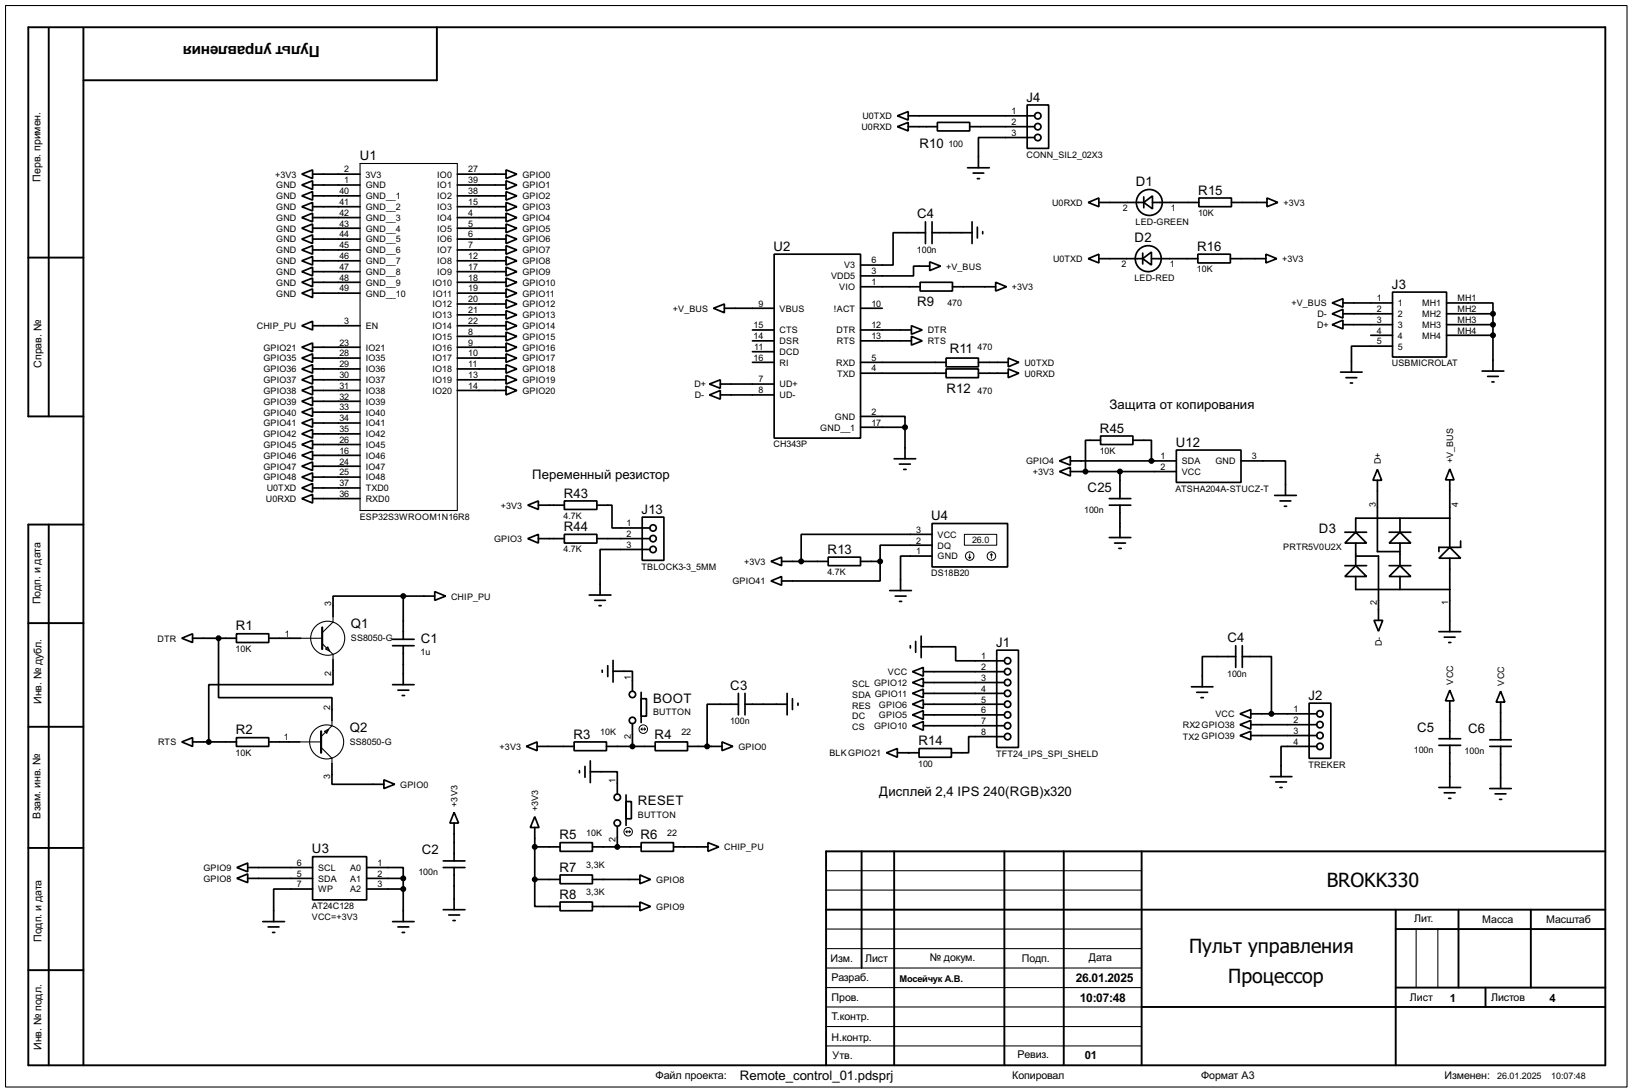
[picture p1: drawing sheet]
<svg xmlns="http://www.w3.org/2000/svg" width="383mm" height="256mm" viewBox="0 0 383 256" stroke-linecap="round" stroke-linejoin="round" font-family="sans-serif">
<g fill="none" stroke="#000" stroke-width=".25">
<path d="M1.3 1.3h381v254h-381zM84.6 38.4h22.9v81.5h-22.9zM70.7 149.9h5M75.7 151.2l2.6 2.5v1.3M77 151.9l.5 1.1-1-.5zM78.3 144.8v1.3l-2.6 2.5M70.4 174.3h5.1M75.5 175.6l2.5 2.5v1.3M76.3 171.8l1-.5-.5 1zM78 169.2v1.3l-2.5 2.5M194.1 218.2h74.2M194.1 209.1h74.2"/>
<path d="M194.1 204.5h74.2M332.8 218.2v13.8M337.9 218.2v13.8M194.1 222.8h74.2M194.1 232h74.2M194.1 236.5h74.2M194.1 227.4h74.2M194.1 241.1h74.2M194.1 245.7h74.2"/>
<circle cx="77" cy="149.9" r="4"/>
<circle cx="76.7" cy="174.3" r="4"/>
</g>
<g fill="none" stroke="#000" stroke-width=".45">
<path d="M11.5 6.7v91.1M19.6 6.7v243.5M102.7 6.4v12.5h-83.1M6.7 60.5h12.9M19.6 97.8h-12.9v-91.4h370.5v243.8h-370.5v-127h12.9M11.5 123.2v127M6.7 146.4h12.9M6.7 170.7h12.9M6.7 199.2h12.9M202.5 200v27.4M210.1 200v50.2M236 200v50.2"/>
<path d="M250 200v50.2M268.3 200v50.2M377.2 200h-183.1v50.2M194.1 213.7h183.1M328 213.7v36.5M328 218.2h49.2M342.7 213.7v18.3M359.7 213.7v18.3M6.7 227.9h12.9M268.3 236.5h108.9M328 232h49.2M349.1 232v4.5"/>
</g>
<g fill="none" stroke="#000" stroke-width=".4">
<path d="M118.9 39.9l2.6 1-2.6 1.1zM210.9 29.8l2.5-1v2zM210.9 27.2l2.5-1v2zM213.4 29.8h6.9M213.4 27.2h29.7M220.3 28.8h7.6v2h-7.6zM227.4 39.4h5.1M227.9 29.8h15.2M241.4 24.7h5v10.2h-5zM243.1 32.3h-13.2v7.1M70.9 43.5l2.6-1v2zM70.9 46l2.6-1v2z"/>
<path d="M70.9 48.6l2.6-1v2zM70.9 51.1l2.6-1v2zM70.9 53.6l2.6-1v2.1zM70.9 56.2l2.6-1v2zM70.9 58.7l2.6-1v2zM70.9 40.9l2.6-1v2.1zM73.5 40.9h11.1M73.5 43.5h11.1M73.5 46h11.1M73.5 48.6h11.1M73.5 51.1h11.1M73.5 53.6h11.1"/>
<path d="M73.5 56.2h11.1M73.5 58.7h11.1M107.5 40.9h11.4M107.5 43.5h11.4M107.5 46h11.4M107.5 48.6h11.4M107.5 51.1h11.4M107.5 53.6h11.4M107.5 56.2h11.4M107.5 58.7h11.4M118.9 42.5l2.6 1-2.6 1zM118.9 45l2.6 1-2.6 1z"/>
<path d="M118.9 47.6l2.6 1-2.6 1zM118.9 50.1l2.6 1-2.6 1zM118.9 52.6l2.6 1-2.6 1.1zM118.9 55.2l2.6 1-2.6 1zM118.9 57.7l2.6 1-2.6 1zM181.9 59.7h20.3v43.2h-20.3zM217.5 54.7h-7.6v7.6h-7.7M217.5 52.1v5.1M219 54.7h9.4M219 52.1v5.1M228.4 52.1v5.1M228.7 40.7h2.5"/>
<path d="M229.7 42h.5M229.7 53.4v2.5M230.9 54.4v.5M255.7 47.6l2.5-1.1v2.1zM258.2 47.6h10.6M268.5 59.5v2.5M268.8 47.6l2-1.6v3.1zM268.8 46.3v2.5M270.8 47.6h10.9M281.5 59.7h7.6v2.1h-7.6zM281.7 46.5h7.7v2.1h-7.7zM289.4 47.6h8.3"/>
<path d="M297.5 59.7l2.5 1.1-2.5 1zM297.7 46.5l2.6 1.1-2.6 1zM70.9 61.3l2.6-1v2zM70.9 63.8l2.6-1v2zM70.9 66.3l2.6-1v2.1zM70.9 68.9l2.6-1v2zM70.9 76.5l2.6-1v2zM73.5 61.3h11.1M73.5 63.8h11.1M73.5 66.3h11.1M73.5 68.9h11.1M73.5 76.5h11.1"/>
<path d="M107.5 61.3h11.4M107.5 63.8h11.4M107.5 66.3h11.4M107.5 68.9h11.4M107.5 71.4h11.4M107.5 74h11.4M107.5 76.5h11.4M107.5 79h11.4M118.9 60.3l2.6 1-2.6 1zM118.9 62.8l2.6 1-2.6 1zM118.9 65.3l2.6 1-2.6 1.1zM118.9 67.9l2.6 1-2.6 1z"/>
<path d="M118.9 70.4l2.6 1-2.6 1zM118.9 73l2.6 1-2.6 1zM118.9 75.5l2.6 1-2.6 1zM118.9 78l2.6 1-2.6 1.1zM167.7 72.4l2.5-1v2.1zM170.2 72.4h11.7M176.8 77.5h5.1M202.2 77.5h12M202.2 72.4h5.1M202.2 67.4h14M214.2 79l2.5 1.1-2.5 1zM214.2 76.5l2.5 1-2.5 1z"/>
<path d="M216.2 66.3h7.6v2.1h-7.6zM218.5 61.5l2.5 1-2.5 1.1zM218.5 62.5h-3.8v2.3h-12.5M223.8 67.4h10.2M234 66.3l2.5 1.1-2.5 1zM255.7 60.8l2.5-1.1v2.1zM258.2 60.8h10.3M268.5 60.8l2.1-1.6v3.1zM270.6 60.8h10.9M289.1 60.8h8.4M313 76.3l2.6-1.1v2.1zM313 73.7l2.6-1v2z"/>
<path d="M313 71.2l2.6-1v2zM315.6 76.3h11.6M315.6 73.7h11.6M315.6 71.2h11.6M322.1 78.8h5.1M327.2 68.6h12.7v15.3h-12.7zM339.9 71.2h10.9v2.5M339.9 76.3h10.9M339.9 73.7h10.9M339.9 78.8h10.9M350.8 73.7v13.5M70.9 81.6l2.6-1v2z"/>
<path d="M70.9 89.2l2.6-1v2zM70.9 86.7l2.6-1v2zM70.9 84.1l2.6-1v2zM70.9 96.8l2.6-1v2zM70.9 94.3l2.6-1v2zM70.9 91.7l2.6-1v2.1zM70.9 99.4l2.6-1v2zM73.5 84.1h11.1M73.5 86.7h11.1M73.5 89.2h11.1M73.5 91.7h11.1M73.5 81.6h11.1"/>
<path d="M73.5 96.8h11.1M73.5 94.3h11.1M73.5 99.4h11.1M107.5 84.1h11.4M107.5 86.7h11.4M107.5 89.2h11.4M107.5 91.7h11.4M107.5 81.6h11.4M118.9 83.1l2.6 1-2.6 1zM118.9 85.7l2.6 1-2.6 1zM118.9 88.2l2.6 1-2.6 1zM118.9 90.7l2.6 1-2.6 1.1z"/>
<path d="M118.9 80.6l2.6 1-2.6 1zM166.7 90.2l2.6-1v2zM166.7 92.8l2.6-1.1v2.1zM169.3 90.2h12.6M169.3 92.8h12.6M176.8 85.1h5.1M176.8 80.1h5.1M176.8 82.6h5.1M202.2 97.8h10.5v2.6M202.2 85.1h20.1M202.2 87.7h20.1M202.2 80.1h12"/>
<path d="M222.3 84.1h7.6v2.1h-7.6zM222.3 86.7h7.6v2h-7.6zM229.9 85.1h7M229.9 87.7h7M236.9 86.7l2.5 1-2.5 1zM236.9 84.1l2.5 1-2.5 1.1zM315 87.4h5.1M316.3 88.7h2.5M317.3 90h.5M327.2 81.3h-9.6v6.1M348.3 87.2h5.1M349.6 88.4h2.5"/>
<path d="M350.6 89.7h.5M70.9 104.4l2.6-1v2.1zM70.9 107l2.6-1v2zM70.9 101.9l2.6-1v2zM70.9 109.5l2.6-1v2zM70.9 112.1l2.6-1v2zM70.9 114.6l2.6-1v2zM70.9 117.1l2.6-1v2.1zM73.5 104.4h11.1M73.5 107h11.1M73.5 101.9h11.1M73.5 109.5h11.1"/>
<path d="M73.5 112.1h11.1M73.5 114.6h11.1M73.5 117.1h11.1M124 118.7l2.5-1v2zM126.5 118.7h6.1M132.6 117.7h7.7v2h-7.7zM140.3 118.7h3.5v5.3h8.9M202.2 100.4h10.5M210.1 107.8h5.1M211.4 109h2.5M212.4 110.3h.5M212.7 100.4v7.4"/>
<path d="M249 108.3l2.5-1.1v2.1zM249 110.8l2.5-1v2zM251.5 108.3h24.9M251.5 110.8h24.9M258.6 102.4h7.6v2h-7.6zM258.6 103.4h-3.5v7.4M260.7 117.1h5M260.7 118.7h5M263.2 110.8v6.3M263.2 118.7v7.6M266.2 103.4h4.4v4.9M276.4 105.7h15.2v7.6h-15.2z"/>
<path d="M291.6 108.3h10.5v8.1M299.5 116.4h5.1M300.8 117.7h2.5M301.8 118.9h.5M323.7 110.3l1 2.5h-2.1zM323.7 112.8v16.8h5.3M340.7 110.2l1 2.5h-2zM340.7 112.7v15.9M102.2 139l2.5 1-2.5 1zM124 126.5l2.5-1v2.1zM126.5 126.5h6.1M132.6 125.5h7.7v2.1h-7.7z"/>
<path d="M138.5 139.8h5.1M140.3 126.5h12.4M150.9 121.5h5.1v10.1h-5.1zM152.7 129.1h-11.7v10.7M181.2 131.9l2.5-1v2zM181.2 136.5l2.5-1.1v2.1zM183.7 131.9h10.9M194.6 130.9h7.6v2h-7.6zM202.2 131.9h4.6M206.8 131.9v4.6h-23.1M209.1 138.7h5.1M219 123h17.8v10.2h-17.8z"/>
<path d="M219 125.5h-30.7v6.4M219 130.6h-7.4v8.1M219 128.1h-12.2v3.8M260.7 126.3h5M261.9 127.6h2.6M262.9 128.8h.6M316 135.4l2.6-2.5 2.5 2.5zM316 127.6l2.6-2.6 2.5 2.6zM316 132.9h5.1M316 125h5.1M318.6 130.6h5.3v15.1M318.6 127.6v5"/>
<path d="M318.6 135.4v3.1h22.1M326.4 135.4l2.6-2.5 2.5 2.5zM326.4 127.6l2.6-2.6 2.5 2.6zM326.4 132.9h5.1M326.4 125h5.1M329 121.7v3.3M329 127.6v5M329 135.4v3.1M340.7 128.6l2.5 2.5h-5.1zM340.7 131.1v17.3M340.7 121.7h-22.1v3.3M343.2 127.1v1.5h-5.1v1"/>
<path d="M42.7 149.9l2.6-1v2zM45.3 149.9h10.3M51.4 149.9v14h26.6v5.3M55.6 148.9h7.6v2h-7.6zM63.2 149.9h7.5M78.3 155v5.8h-29.2v13.5M92.3 151.7h5M92.3 150.2h5M94.8 140h-16.5v4.8M94.8 140v10.2M94.8 151.7v9.1M94.8 140h7.4"/>
<path d="M139.8 141h2.5M140.8 142.3h.5M141.5 157.4v.5M142.8 156.4v2.5M144.1 157.7h4.5v4.7M144.1 155.1v5.1M210.4 140h2.5M211.4 141.3h.5M213.9 151.7v.5M214.4 157.8l2.6-1v2zM215.2 150.7v2.5M216.5 151.9h8.1v3.3h11.4"/>
<path d="M216.5 149.4v5.1M217 157.8h19M234.2 152.7h5.1v22.9h-5.1zM290.4 154.2h-7.9v7.1M290.4 151.7v5.1M291.9 154.2h6.9v13.5M291.9 151.7v5.1M322.9 145.7h2l-1 2.6zM338.1 148.4h5.1M339.4 149.7h2.5M340.4 150.9h.5M42.7 174.3l2.6-1v2z"/>
<path d="M45.3 174.3h10.3M55.6 173.3h7.6v2h-7.6zM63.2 174.3h7.2M78 179.4v4.8h12.2M92.3 160.8h5M93.5 162.1h2.6M94.5 163.4h.6M123.7 175.3l2.5-1v2zM126.2 175.3h8.7M134.9 174.3h7.6v2h-7.6zM138.7 178.7v5.1M142.5 175.3h11.5"/>
<path d="M148.6 170v5.3M150.7 164.1h1.2v4.1h-1.2zM150.7 162.6v7.1M154 174.3h7.6v2h-7.6zM161.6 175.3h8.1M169.7 174.3l2.5 1-2.5 1zM173.5 165.4h-7.3v9.9M173.5 162.9v5M175.1 165.4h9.9M175.1 162.9v5M185 162.9v5M186.2 164.1v2.6"/>
<path d="M187.5 165.2v.5M208.3 176.8l2.6-1v2.1zM210.9 176.8h5.1M214.4 170.5l2.6-1v2zM214.4 160.3l2.6-1v2zM214.4 162.9l2.6-1v2zM214.4 165.4l2.6-1v2zM214.4 167.9l2.6-1v2.1zM216 175.8h7.6v2.1h-7.6zM217 165.4h19M217 170.5h19M217 167.9h19"/>
<path d="M217 162.9h19M217 160.3h19M236 173h-8.4v3.8h-4M280 161.3h5M281.2 162.6h2.6M282.2 163.9h.6M291.4 167.7l2.5-1v2zM291.4 170.2l2.5-1v2.1zM291.4 172.8l2.5-1v2zM293.9 170.2h15.5M293.9 172.8h15.5M293.9 167.7h15.5"/>
<path d="M307.6 165.2h5.1v12.9h-5.1zM309.4 175.3h-8.4v7.1M338.1 173.5h5.1M338.1 175.1h5.1M340.7 162.1l1 2.5h-2zM340.7 164.6v8.9M340.7 175.1v9.9M350.1 175.3h5M350.1 173.8h5M352.6 162.4l1 2.5h-2zM352.6 164.9v8.9M352.6 175.3v9.9"/>
<path d="M90.2 183.2l2.6 1-2.6 1zM106.7 190.8l1.1 2.5h-2.1zM106.7 193.3v8.9M125.7 191.8l1 2.6h-2.1zM125.7 194.4v12.2M125.7 198.9h5.9M131.6 197.9h7.6v2.1h-7.6zM136.2 181v.5M137.5 180v2.6M138.7 181.3h6.4v5.2M139.2 198.9h11.5M145.1 194.1v4.8"/>
<path d="M147.1 188.3h1.3v4h-1.3zM147.1 186.7v7.2M150.7 197.9h7.6v2.1h-7.6zM158.3 198.9h8.1M166.4 197.9l2.5 1-2.5 1.1zM298.5 182.4h5.1M299.8 183.7h2.5M300.8 185h.5M338.1 185h5.1M339.4 186.2h2.5M340.4 187.5h.5M350.1 185.2h5"/>
<path d="M351.3 186.5h2.6M352.4 187.8h.5M55.7 203.8l2.5-1.1v2.1zM55.7 206.3l2.5-1v2zM58.2 203.8h15.3M58.2 206.3h15.3M61.8 216.5h5.1M63 217.7h2.6M64.1 219h.5M73.5 201.2h12.7v10.2h-12.7zM73.5 208.8h-9.2v7.7M86.2 203.8h8.6v2.5"/>
<path d="M86.2 206.3h8.6M86.2 208.8h8.6M92.3 216.5h5M93.5 217.7h2.6M94.5 219h.6M94.8 206.3v10.2M104.2 203.8h5.1M104.2 202.2h5.1M104.2 213.7h5.1M105.5 214.9h2.5M106.5 216.2h.5M106.7 203.8v9.9"/>
<path d="M125.7 206.6v6.3h5.9M125.7 206.6h5.9M131.6 205.5h7.6v2.1h-7.6zM131.6 211.9h7.6v2h-7.6zM139.2 206.6h11.2M139.2 212.9h11.2M150.4 205.5l2.5 1.1-2.5 1zM150.4 211.9l2.5 1-2.5 1z"/>
<circle cx="243.8" cy="27.2" r=".75"/>
<circle cx="243.8" cy="29.8" r=".75"/>
<circle cx="243.8" cy="32.3" r=".75"/>
<circle cx="270" cy="47.6" r="3.1"/>
<circle cx="269.8" cy="60.8" r="3.1"/>
<circle cx="153.4" cy="124" r=".75"/>
<circle cx="153.4" cy="126.5" r=".75"/>
<circle cx="153.4" cy="129.1" r=".75"/>
<circle cx="236.7" cy="155.2" r=".75"/>
<circle cx="236.7" cy="157.8" r=".75"/>
<circle cx="148.6" cy="163.1" r=".75"/>
<circle cx="148.6" cy="169.2" r=".75"/>
<circle cx="236.7" cy="160.3" r=".75"/>
<circle cx="236.7" cy="162.9" r=".75"/>
<circle cx="236.7" cy="165.4" r=".75"/>
<circle cx="236.7" cy="173" r=".75"/>
<circle cx="236.7" cy="167.9" r=".75"/>
<circle cx="236.7" cy="170.5" r=".75"/>
<circle cx="310.1" cy="167.7" r=".75"/>
<circle cx="310.1" cy="170.2" r=".75"/>
<circle cx="310.1" cy="172.8" r=".75"/>
<circle cx="310.1" cy="175.3" r=".75"/>
<circle cx="145" cy="193.3" r=".75"/>
<circle cx="145" cy="187.3" r=".75"/>
</g>
<circle cx="213.4" cy="176.8" r=".2" fill="#000"/>
<g fill="#000" stroke="#000" stroke-width=".4">
<circle cx="350.8" cy="73.7" r=".5"/>
<circle cx="350.8" cy="76.3" r=".5"/>
<circle cx="350.8" cy="78.8" r=".5"/>
<circle cx="212.6" cy="100.4" r=".5"/>
<circle cx="255" cy="110.8" r=".5"/>
<circle cx="263.1" cy="110.8" r=".5"/>
<circle cx="270.5" cy="108.3" r=".5"/>
<circle cx="188.2" cy="131.9" r=".5"/>
<circle cx="206.8" cy="131.9" r=".5"/>
<circle cx="51.3" cy="149.9" r=".5"/>
<circle cx="94.7" cy="140" r=".5"/>
<circle cx="49" cy="174.3" r=".5"/>
<circle cx="148.6" cy="175.3" r=".5"/>
<circle cx="166.1" cy="175.3" r=".5"/>
<circle cx="298.7" cy="167.7" r=".5"/>
<circle cx="125.6" cy="198.9" r=".5"/>
<circle cx="145" cy="198.9" r=".5"/>
<circle cx="94.7" cy="206.3" r=".5"/>
<circle cx="94.7" cy="208.8" r=".5"/>
<circle cx="125.6" cy="206.6" r=".5"/>
</g>
<g fill="none" stroke="#000" stroke-width=".23">
<path d="M226.6 125.5h7.6v2.6h-7.6zM227.6 130.9l.3 .2M227.9 130.1v1M228.1 130.9l-.2 .2M233 130.1l-.3 .3M233 130.1l.2 .3M233 130.1v1M150.7 171.3h1M150.7 171.3l.2 .2M150.9 171l-.2 .3M151.4 171l.3 .3M151.7 171.3l-.3 .2"/>
<path d="M147.1 195.4h1M147.1 195.4l.3 .2M147.4 195.1l-.3 .3M147.9 195.1l.2 .3M148.1 195.4l-.2 .2"/>
<circle cx="227.8" cy="130.6" r="1"/>
<circle cx="232.9" cy="130.6" r="1"/>
<circle cx="151.1" cy="171.3" r="1"/>
<circle cx="147.6" cy="195.4" r="1"/>
</g>
<path d="M75.7 147.4v5.1M75.5 171.8v5" fill="none" stroke="#000" stroke-width=".5"/>
<g font-size="5.6">
<text x="311.8" y="208.3">BROKK330</text>
<text x="279.4" y="223.8">Пульт управления</text>
<text x="288.6" y="230.9">Процессор</text>
</g>
<text font-size="4.1" x="75.1" y="10.8" transform="rotate(-180 75.1 10.8)">Пульт управления</text>
<g font-size="3.5">
<text x="241.2" y="23.9">J4</text>
<text x="216.1" y="34.8">R10</text>
<text x="84.6" y="37.7">U1</text>
<text x="266.9" y="43.7">D1</text>
<text x="281.6" y="45.7">R15</text>
<text x="215.5" y="51.3">C4</text>
<text x="181.8" y="58.9">U2</text>
<text x="266.6" y="56.9">D2</text>
<text x="281.3" y="58.9">R16</text>
<text x="215.5" y="71.9">R9</text>
<text x="327.1" y="67.8">J3</text>
<text x="223.2" y="82.8">R11</text>
<text x="222.4" y="92.2">R12</text>
<text x="258.5" y="101.6">R45</text>
<text x="260.7" y="96.2">Защита от копирования</text>
<text x="276.3" y="104.9">U12</text>
<text x="125.1" y="112.4">Переменный резистор</text>
<text x="132.5" y="116.9">R43</text>
<text x="255.6" y="115.5">C25</text>
<text x="132.5" y="124.7">R44</text>
<text x="150.8" y="120.7">J13</text>
<text x="218.8" y="122.2">U4</text>
<text x="309.9" y="125.2">D3</text>
<text x="194.5" y="130.1">R13</text>
<text x="55.4" y="148.1">R1</text>
<text x="82.5" y="147.6">Q1</text>
<text x="98.9" y="151.1">C1</text>
<text x="234.1" y="151.9">J1</text>
<text x="288.4" y="150.9">C4</text>
<text x="153.5" y="165.1">BOOT</text>
<text x="171.6" y="162.1">C3</text>
<text x="307.5" y="164.4">J2</text>
<text x="55.4" y="172.5">R2</text>
<text x="82.2" y="172">Q2</text>
<text x="134.8" y="173.5">R3</text>
<text x="153.8" y="173.5">R4</text>
<text x="333" y="171.9">C5</text>
<text x="345" y="172.2">C6</text>
<text x="215.8" y="175">R14</text>
<text x="149.9" y="189.2">RESET</text>
<text x="206.6" y="186.9">Дисплей 2,4 IPS 240(RGB)x320</text>
<text x="131.5" y="197.1">R5</text>
<text x="150.5" y="197.1">R6</text>
<text x="73.3" y="200.4">U3</text>
<text x="99.1" y="200.6">C2</text>
<text x="131.5" y="204.7">R7</text>
<text x="131.5" y="211.1">R8</text>
<text x="173.8" y="253.6">Remote_control_01.pdsprj</text>
</g>
<g font-size="3.2">
<text x="252.8" y="230.7">26.01.2025</text>
<text x="253.8" y="235.4">10:07:48</text>
</g>
<g font-size="3">
<text x="340.7" y="235.4">1</text>
<text x="364.1" y="235.4">4</text>
<text x="254.9" y="248.8">01</text>
</g>
<text font-size="2.9" x="154" y="253.5">Файл проекта:</text>
<g font-size="2.8">
<text x="9.5" y="42.7" transform="rotate(-90 9.5 42.7)">Перв. примен.</text>
<text x="9.7" y="86.4" transform="rotate(-90 9.7 86.4)">Справ. №</text>
<text x="9.5" y="142" transform="rotate(-90 9.5 142)">Подп. и дата</text>
<text x="9.7" y="165.4" transform="rotate(-90 9.7 165.4)">Инв. № дубл.</text>
<text x="9.5" y="192.3" transform="rotate(-90 9.5 192.3)">Взам. инв. №</text>
<text x="9.8" y="221.2" transform="rotate(-90 9.8 221.2)">Подп. и дата</text>
<text x="332.3" y="216.5">Лит.</text>
<text x="348.3" y="216.8">Масса</text>
<text x="363.3" y="216.8">Масштаб</text>
<text x="195.1" y="225.9">Изм.</text>
<text x="203.3" y="225.9">Лист</text>
<text x="218.5" y="225.7">№ докум.</text>
<text x="240.1" y="225.9">Подп.</text>
<text x="255.8" y="225.7">Дата</text>
<text x="195.4" y="230.5">Разраб.</text>
<text x="195.4" y="235.1">Пров.</text>
<text x="195.4" y="239.6">Т.контр.</text>
<text x="331.3" y="235.1">Лист</text>
<text x="350.3" y="235.1">Листов</text>
<text x="195.4" y="244.5">Н.контр.</text>
<text x="9.8" y="246.6" transform="rotate(-90 9.8 246.6)">Инв. № подл.</text>
<text x="195.6" y="248.8">Утв.</text>
<text x="239.1" y="248.5">Ревиз.</text>
<text x="237.8" y="253.5">Копировал</text>
<text x="282.2" y="253.5">Формат А3</text>
<text x="339.4" y="253.5">Изменен:</text>
</g>
<text font-size="2.5" x="211.4" y="230.6">Мосейчук А.В.</text>
<g font-size="2.4">
<text x="202.6" y="28">U0TXD</text>
<text x="237.7" y="26.8">1</text>
<text x="237.7" y="29.3">2</text>
<text x="202.4" y="30.6">U0RXD</text>
<text x="222.9" y="34.5">100</text>
<text x="237.7" y="31.9">3</text>
<text x="64.7" y="41.7">+3V3</text>
<text x="80.9" y="40.5">2</text>
<text x="85.9" y="41.7">3V3</text>
<text x="102.7" y="41.7">IO0</text>
<text x="110" y="40.5">27</text>
<text x="122.7" y="41.7">GPIO0</text>
<text x="241.2" y="37">CONN_SIL2_02X3</text>
<text x="64.9" y="44.3">GND</text>
<text x="64.9" y="46.8">GND</text>
<text x="79.8" y="45.6">40</text>
<text x="80.9" y="43">1</text>
<text x="85.9" y="44.3">GND</text>
<text x="85.9" y="46.8">GND__1</text>
<text x="102.7" y="44.3">IO1</text>
<text x="102.7" y="46.8">IO2</text>
<text x="110" y="43">39</text>
<text x="110" y="45.6">38</text>
<text x="122.7" y="44.3">GPIO1</text>
<text x="122.7" y="46.8">GPIO2</text>
<text x="64.9" y="49.4">GND</text>
<text x="64.9" y="51.9">GND</text>
<text x="79.8" y="48.1">41</text>
<text x="79.8" y="50.7">42</text>
<text x="79.8" y="53.2">43</text>
<text x="85.9" y="49.4">GND__2</text>
<text x="85.9" y="51.9">GND__3</text>
<text x="102.7" y="49.4">IO3</text>
<text x="102.7" y="51.9">IO4</text>
<text x="110" y="48.1">15</text>
<text x="110" y="50.7">4</text>
<text x="110" y="53.2">5</text>
<text x="122.7" y="49.4">GPIO3</text>
<text x="122.7" y="51.9">GPIO4</text>
<text x="247.2" y="48.3">U0RXD</text>
<text x="263.8" y="49.5">2</text>
<text x="266.8" y="52.8">LED-GREEN</text>
<text x="275.1" y="49.5">1</text>
<text x="281.5" y="50.8">10K</text>
<text x="301.6" y="48.3">+3V3</text>
<text x="64.9" y="54.4">GND</text>
<text x="64.9" y="57">GND</text>
<text x="64.9" y="59.5">GND</text>
<text x="79.8" y="55.7">44</text>
<text x="79.8" y="58.3">45</text>
<text x="85.9" y="54.4">GND__4</text>
<text x="85.9" y="57">GND__5</text>
<text x="85.9" y="59.5">GND__6</text>
<text x="102.7" y="54.4">IO5</text>
<text x="102.7" y="57">IO6</text>
<text x="102.7" y="59.5">IO7</text>
<text x="110" y="55.7">6</text>
<text x="110" y="58.3">7</text>
<text x="122.7" y="54.4">GPIO5</text>
<text x="122.7" y="57">GPIO6</text>
<text x="122.7" y="59.5">GPIO7</text>
<text x="215.5" y="59.4">100n</text>
<text x="64.9" y="62.1">GND</text>
<text x="64.9" y="64.6">GND</text>
<text x="79.8" y="60.9">46</text>
<text x="79.8" y="63.4">47</text>
<text x="79.8" y="65.9">48</text>
<text x="85.9" y="62.1">GND__7</text>
<text x="85.9" y="64.6">GND__8</text>
<text x="102.7" y="62.1">IO8</text>
<text x="102.7" y="64.6">IO9</text>
<text x="110" y="65.9">18</text>
<text x="110" y="60.9">12</text>
<text x="110" y="63.4">17</text>
<text x="122.7" y="62.1">GPIO8</text>
<text x="122.7" y="64.6">GPIO9</text>
<text x="195.3" y="65.6">VDD5</text>
<text x="198.4" y="63.1">V3</text>
<text x="204.8" y="61.9">6</text>
<text x="204.8" y="64.4">3</text>
<text x="222.3" y="63.3">+V_BUS</text>
<text x="247.4" y="61.5">U0TXD</text>
<text x="263.6" y="62.8">2</text>
<text x="266.6" y="66">LED-RED</text>
<text x="274.9" y="62.8">1</text>
<text x="281.3" y="64">10K</text>
<text x="301.3" y="61.5">+3V3</text>
<text x="64.9" y="67.1">GND</text>
<text x="64.9" y="69.7">GND</text>
<text x="79.8" y="68.4">49</text>
<text x="85.9" y="69.7">GND__10</text>
<text x="85.9" y="67.1">GND__9</text>
<text x="101.6" y="67.1">IO10</text>
<text x="101.7" y="69.7">IO11</text>
<text x="110" y="68.4">19</text>
<text x="110" y="71">20</text>
<text x="122.7" y="67.1">GPIO10</text>
<text x="122.7" y="69.7">GPIO11</text>
<text x="178.2" y="72">9</text>
<text x="197.2" y="68.1">VIO</text>
<text x="204.8" y="72">10</text>
<text x="204.8" y="67">1</text>
<text x="222.6" y="71.9">470</text>
<text x="237.8" y="68.1">+3V3</text>
<text x="303.5" y="72">+V_BUS</text>
<text x="323.5" y="70.8">1</text>
<text x="328.5" y="72">1</text>
<text x="334.1" y="72">MH1</text>
<text x="342.4" y="70.8">MH1</text>
<text x="60.3" y="77.3">CHIP_PU</text>
<text x="80.9" y="76.1">3</text>
<text x="85.9" y="77.3">EN</text>
<text x="101.6" y="72.2">IO12</text>
<text x="101.6" y="74.8">IO13</text>
<text x="101.6" y="77.3">IO14</text>
<text x="110" y="73.6">21</text>
<text x="110" y="76.1">22</text>
<text x="122.7" y="72.2">GPIO12</text>
<text x="122.7" y="74.8">GPIO13</text>
<text x="122.7" y="77.3">GPIO14</text>
<text x="158.1" y="73.2">+V_BUS</text>
<text x="177.1" y="77.1">15</text>
<text x="183.2" y="73.2">VBUS</text>
<text x="195.9" y="73.2">!ACT</text>
<text x="204.8" y="77.1">12</text>
<text x="309.5" y="77.1">D+</text>
<text x="309.5" y="74.5">D-</text>
<text x="323.5" y="73.3">2</text>
<text x="323.5" y="75.8">3</text>
<text x="328.5" y="74.5">2</text>
<text x="328.5" y="77.1">3</text>
<text x="334.1" y="74.5">MH2</text>
<text x="334.1" y="77.1">MH3</text>
<text x="342.4" y="73.3">MH2</text>
<text x="342.4" y="75.8">MH3</text>
<text x="61.9" y="82.4">GPIO21</text>
<text x="79.8" y="81.1">23</text>
<text x="79.8" y="83.7">28</text>
<text x="85.9" y="82.4">IO21</text>
<text x="101.6" y="79.8">IO15</text>
<text x="101.6" y="82.4">IO16</text>
<text x="110" y="78.6">8</text>
<text x="110" y="81.1">9</text>
<text x="110" y="83.7">10</text>
<text x="122.7" y="79.8">GPIO15</text>
<text x="122.7" y="82.4">GPIO16</text>
<text x="177.1" y="79.7">14</text>
<text x="177.2" y="82.2">11</text>
<text x="183.2" y="78.3">CTS</text>
<text x="183.2" y="83.4">DCD</text>
<text x="183.2" y="80.8">DSR</text>
<text x="196.5" y="78.3">DTR</text>
<text x="196.6" y="80.8">RTS</text>
<text x="204.8" y="79.7">13</text>
<text x="218" y="80.8">RTS</text>
<text x="218" y="78.3">DTR</text>
<text x="229.7" y="82.2">470</text>
<text x="323.5" y="78.3">4</text>
<text x="323.5" y="80.9">5</text>
<text x="328.5" y="79.6">4</text>
<text x="328.5" y="82.1">5</text>
<text x="334.1" y="79.6">MH4</text>
<text x="342.4" y="78.3">MH4</text>
<text x="61.9" y="90">GPIO37</text>
<text x="61.9" y="87.5">GPIO36</text>
<text x="61.9" y="84.9">GPIO35</text>
<text x="79.8" y="86.3">29</text>
<text x="79.8" y="88.8">30</text>
<text x="85.9" y="84.9">IO35</text>
<text x="85.9" y="87.5">IO36</text>
<text x="85.9" y="90">IO37</text>
<text x="101.6" y="84.9">IO17</text>
<text x="101.6" y="87.5">IO18</text>
<text x="101.6" y="90">IO19</text>
<text x="110" y="86.3">11</text>
<text x="110" y="88.8">13</text>
<text x="122.7" y="84.9">GPIO17</text>
<text x="122.7" y="87.5">GPIO18</text>
<text x="122.7" y="90">GPIO19</text>
<text x="177.1" y="84.7">16</text>
<text x="178.2" y="89.8">7</text>
<text x="183.2" y="85.9">RI</text>
<text x="196.5" y="85.9">RXD</text>
<text x="196.7" y="88.5">TXD</text>
<text x="204.8" y="84.7">5</text>
<text x="204.8" y="87.3">4</text>
<text x="240.7" y="88.5">U0RXD</text>
<text x="240.7" y="85.9">U0TXD</text>
<text x="327" y="86.1">USBMICROLAT</text>
<text x="61.9" y="95.1">GPIO39</text>
<text x="61.9" y="92.5">GPIO38</text>
<text x="79.8" y="91.3">31</text>
<text x="79.8" y="93.8">32</text>
<text x="85.9" y="92.5">IO38</text>
<text x="85.9" y="95.1">IO39</text>
<text x="101.6" y="92.5">IO20</text>
<text x="110" y="91.3">14</text>
<text x="122.7" y="92.5">GPIO20</text>
<text x="163.2" y="91">D+</text>
<text x="163.2" y="93.6">D-</text>
<text x="178.2" y="92.4">8</text>
<text x="183.2" y="91">UD+</text>
<text x="183.2" y="93.6">UD-</text>
<text x="229.7" y="92.7">470</text>
<text x="61.9" y="97.6">GPIO40</text>
<text x="61.9" y="100.2">GPIO41</text>
<text x="79.8" y="96.4">33</text>
<text x="79.8" y="99">34</text>
<text x="79.8" y="101.5">35</text>
<text x="85.9" y="97.6">IO40</text>
<text x="85.9" y="100.2">IO41</text>
<text x="192.7" y="101.2">GND__1</text>
<text x="196.2" y="98.6">GND</text>
<text x="204.8" y="97.4">2</text>
<text x="204.8" y="100">17</text>
<text x="61.9" y="105.2">GPIO45</text>
<text x="61.9" y="107.8">GPIO46</text>
<text x="61.9" y="102.7">GPIO42</text>
<text x="79.8" y="104">26</text>
<text x="79.8" y="106.6">16</text>
<text x="85.9" y="102.7">IO42</text>
<text x="85.9" y="105.2">IO45</text>
<text x="85.9" y="107.8">IO46</text>
<text x="181.7" y="105.1">CH343P</text>
<text x="258.4" y="106.7">10K</text>
<text x="272.7" y="107.9">1</text>
<text x="294.2" y="107.9">3</text>
<text x="61.9" y="110.3">GPIO47</text>
<text x="61.9" y="112.9">GPIO48</text>
<text x="79.8" y="109.1">24</text>
<text x="79.8" y="111.7">25</text>
<text x="85.9" y="110.3">IO47</text>
<text x="85.9" y="112.9">IO48</text>
<text x="241.1" y="109.1">GPIO4</text>
<text x="242.7" y="111.6">+3V3</text>
<text x="272.7" y="110.4">2</text>
<text x="277.7" y="109.1">SDA</text>
<text x="277.7" y="111.6">VCC</text>
<text x="285.6" y="109.1">GND</text>
<text x="324.5" y="109" transform="rotate(-90 324.5 109)">D+</text>
<text x="341.5" y="108.9" transform="rotate(-90 341.5 108.9)">+V_BUS</text>
<text x="62.5" y="117.9">U0RXD</text>
<text x="62.7" y="115.4">U0TXD</text>
<text x="79.8" y="116.7">36</text>
<text x="79.8" y="114.2">37</text>
<text x="85.9" y="117.9">RXD0</text>
<text x="85.9" y="115.4">TXD0</text>
<text x="117.7" y="119.5">+3V3</text>
<text x="276.2" y="115.5">ATSHA204A-STUCZ-T</text>
<text x="323.3" y="119.2" transform="rotate(-90 323.3 119.2)">3</text>
<text x="342.7" y="119.2" transform="rotate(-90 342.7 119.2)">4</text>
<text x="84.5" y="122.1">ESP32S3WROOM1N16R8</text>
<text x="132.4" y="121.9">4.7K</text>
<text x="147.2" y="123.6">1</text>
<text x="215.3" y="125.1">3</text>
<text x="254.8" y="120.5">100n</text>
<text x="116.1" y="127.3">GPIO3</text>
<text x="132.4" y="129.8">4.7K</text>
<text x="147.2" y="126.1">2</text>
<text x="147.2" y="128.7">3</text>
<text x="215.3" y="127.7">2</text>
<text x="215.3" y="130.2">1</text>
<text x="220.3" y="128.9">DQ</text>
<text x="220.3" y="126.3">VCC</text>
<text x="220.3" y="131.4">GND</text>
<text x="228.4" y="127.6">26.0</text>
<text x="301.5" y="129.1">PRTR5V0U2X</text>
<text x="150.7" y="133.8">TBLOCK3-3_5MM</text>
<text x="172.1" y="137.3">GPIO41</text>
<text x="174.9" y="132.7">+3V3</text>
<text x="194.4" y="135.1">4.7K</text>
<text x="218.8" y="135.4">DS18B20</text>
<text x="77.9" y="142.2" transform="rotate(-90 77.9 142.2)">3</text>
<text x="106" y="140.8">CHIP_PU</text>
<text x="323.5" y="142.2" transform="rotate(-90 323.5 142.2)">2</text>
<text x="340.3" y="142.2" transform="rotate(-90 340.3 142.2)">1</text>
<text x="67" y="149.5">1</text>
<text x="37" y="150.7">DTR</text>
<text x="55.4" y="153.1">10K</text>
<text x="82.4" y="150.5">SS8050-G</text>
<text x="98.8" y="154">1u</text>
<text x="230.6" y="154.8">1</text>
<text x="324.7" y="151.7" transform="rotate(-90 324.7 151.7)">D-</text>
<text x="77.9" y="158.7" transform="rotate(-90 77.9 158.7)">2</text>
<text x="148.2" y="159.8" transform="rotate(-90 148.2 159.8)">1</text>
<text x="200.2" y="161.3">SCL GPIO12</text>
<text x="208.6" y="158.6">VCC</text>
<text x="230.6" y="157.4">2</text>
<text x="230.6" y="159.9">3</text>
<text x="288.4" y="159">100n</text>
<text x="341.5" y="160.8" transform="rotate(-90 341.5 160.8)">VCC</text>
<text x="353.4" y="161" transform="rotate(-90 353.4 161)">VCC</text>
<text x="77.6" y="166.7" transform="rotate(-90 77.6 166.7)">2</text>
<text x="153.4" y="168">BUTTON</text>
<text x="200.2" y="163.9">SDA GPIO11</text>
<text x="200.2" y="166.6">RES</text>
<text x="206.5" y="166.2">GPIO6</text>
<text x="230.6" y="162.5">4</text>
<text x="230.6" y="165">5</text>
<text x="230.6" y="167.5">6</text>
<text x="304" y="167.3">1</text>
<text x="66.7" y="173.9">1</text>
<text x="141.1" y="172.7">10K</text>
<text x="148.2" y="173.7" transform="rotate(-90 148.2 173.7)">2</text>
<text x="160.1" y="172.7">22</text>
<text x="171.6" y="170.2">100n</text>
<text x="200.2" y="171.5">CS</text>
<text x="200.2" y="168.9">DC</text>
<text x="205.4" y="171.3">GPIO10</text>
<text x="206.5" y="168.7">GPIO5</text>
<text x="230.6" y="170.1">7</text>
<text x="230.6" y="172.6">8</text>
<text x="277.9" y="173.8">TX2 GPIO39</text>
<text x="277.9" y="171">RX2GPIO38</text>
<text x="285.6" y="168.5">VCC</text>
<text x="304" y="169.8">2</text>
<text x="304" y="172.4">3</text>
<text x="37.1" y="175.1">RTS</text>
<text x="55.4" y="177.5">10K</text>
<text x="82.2" y="174.9">SS8050-G</text>
<text x="117.4" y="176.1">+3V3</text>
<text x="173.5" y="176.1">GPIO0</text>
<text x="194.9" y="177.6">BLKGPIO21</text>
<text x="234" y="177.8">TFT24_IPS_SPI_SHELD</text>
<text x="304" y="174.9">4</text>
<text x="332.2" y="176.9">100n</text>
<text x="344.2" y="177.1">100n</text>
<text x="77.6" y="183" transform="rotate(-90 77.6 183)">3</text>
<text x="94" y="185">GPIO0</text>
<text x="144.7" y="184" transform="rotate(-90 144.7 184)">1</text>
<text x="215.8" y="180.1">100</text>
<text x="307.4" y="180.3">TREKER</text>
<text x="107.5" y="189.5" transform="rotate(-90 107.5 189.5)">+3V3</text>
<text x="126.5" y="190.6" transform="rotate(-90 126.5 190.6)">+3V3</text>
<text x="137.8" y="196.3">10K</text>
<text x="144.6" y="197.8" transform="rotate(-90 144.6 197.8)">2</text>
<text x="149.9" y="192.1">BUTTON</text>
<text x="156.8" y="196.3">22</text>
<text x="69.8" y="203.4">6</text>
<text x="88.7" y="203.4">1</text>
<text x="137.8" y="203.9">3,3K</text>
<text x="170.2" y="199.7">CHIP_PU</text>
<text x="47.8" y="204.6">GPIO9</text>
<text x="47.8" y="207.1">GPIO8</text>
<text x="69.8" y="205.9">5</text>
<text x="69.8" y="208.4">7</text>
<text x="74.7" y="204.6">SCL</text>
<text x="74.7" y="207.1">SDA</text>
<text x="74.7" y="209.6">WP</text>
<text x="82.3" y="207.1">A1</text>
<text x="82.3" y="204.6">A0</text>
<text x="82.3" y="209.6">A2</text>
<text x="88.7" y="205.9">2</text>
<text x="88.7" y="208.4">3</text>
<text x="98.3" y="205.6">100n</text>
<text x="154.2" y="207.4">GPIO8</text>
<text x="73.3" y="213.6">AT24C128</text>
<text x="137.8" y="210.3">3,3K</text>
<text x="154.2" y="213.7">GPIO9</text>
<text x="73.3" y="216.1">VCC=+3V3</text>
<text x="351.8" y="253.3">26.01.2025</text>
<text x="364.5" y="253.3">10:07:48</text>
</g>
</svg>
